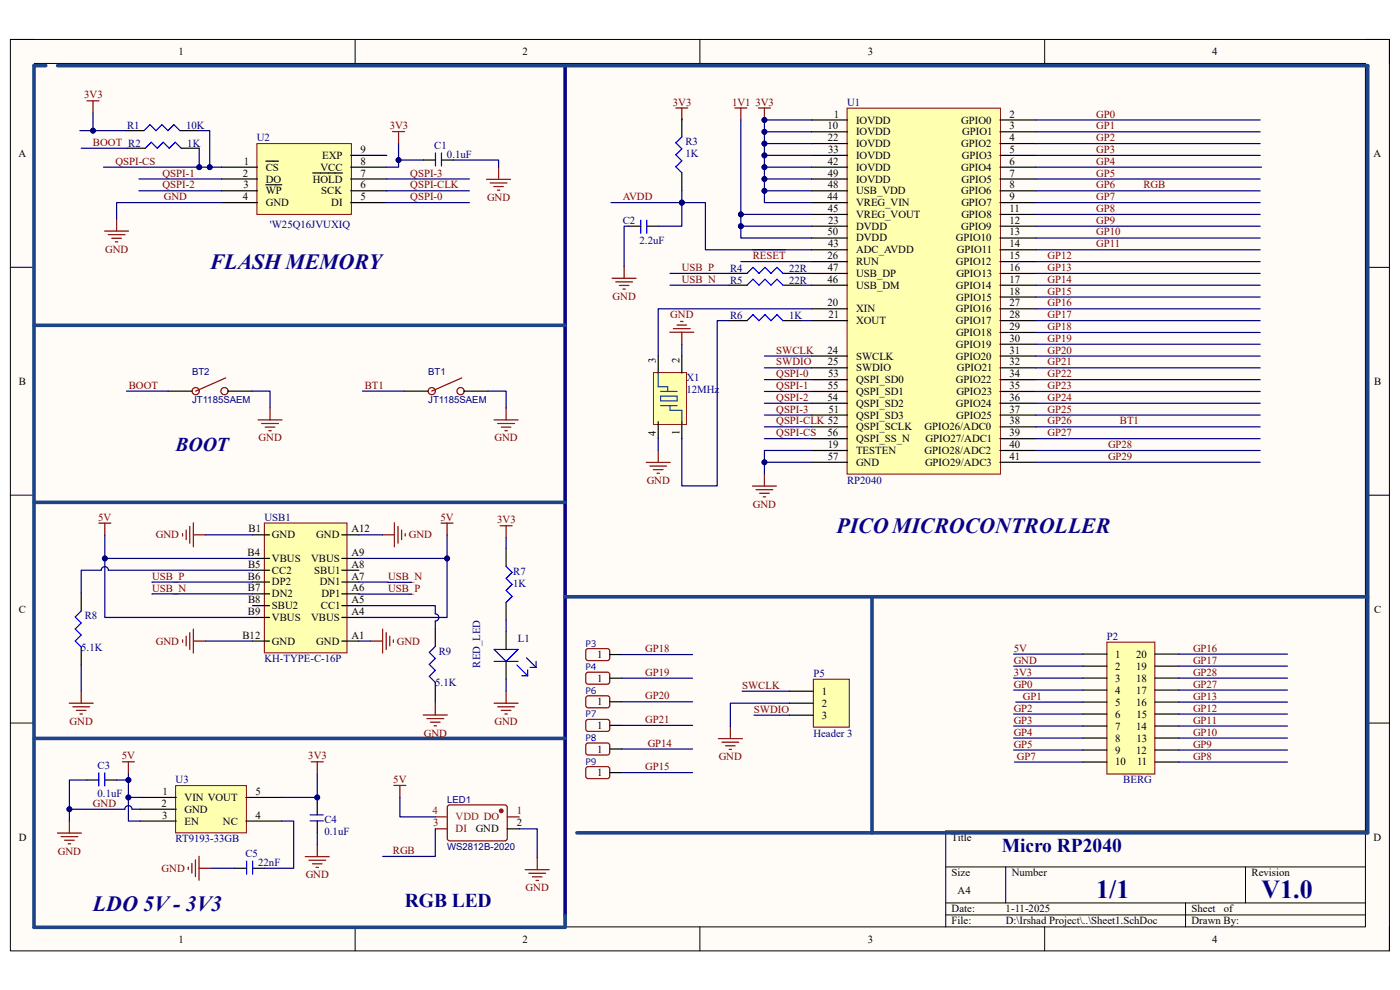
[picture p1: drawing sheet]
<svg xmlns="http://www.w3.org/2000/svg" width="297mm" height="210mm" viewBox="0 0 297 210" stroke-linecap="round" stroke-linejoin="round" font-family="sans-serif">
<path d="M2.2 8.4h292.6v193.3h-292.6z" fill-rule="evenodd" fill="#fffcf8"/>
<path d="M2.2 8.4h292.6v193.3h-292.6z" fill="none" stroke="#000" stroke-width=".21"/>
<path d="M7.3 13.5h282.4v183.1h-282.4z" fill-rule="evenodd" fill="#fffcf8"/>
<g fill="none" stroke="#000" stroke-width=".21">
<path d="M2.2 8.4h5.1M7.3 13.5h282.4v183.1h-282.4zM75.3 8.4v5.1M148.5 8.4v5.1M221.6 8.4v5.1M289.7 8.4h5.1v5.1M2.2 56.7h5.1M289.7 56.7h5.1M2.2 105h5.1M289.7 105.1h5.1M2.2 153.4h5.1M289.7 153.4h5.1"/>
<path d="M289.7 176.3h-89.1v20.3M75.3 196.6v5.1M148.5 196.6v5.1M200.6 183.9h89.1M200.6 191.5h89.1M200.6 194.1h89.1M213.4 183.9v7.6M221.6 196.6v5.1M251.5 191.5v5.1M264.2 183.9v7.6M294.8 196.6v5.1"/>
</g>
<path d="M83.3 27.9h2.5M84.6 27.9v2.6M103.2 38.1h5.1M104 38.8h3.6M104.8 39.6h2M105.8 35.5v2.6M105.5 40.3h.5" fill="none" stroke="#800000" stroke-width=".25"/>
<path d="M30.5 27.7l1.3-1.3 1.3 1.3 1.3-1.3 1.2 1.3 1.3-1.3 1.3 1.3M30.8 31.4l1.3-1.2 1.3 1.2 1.2-1.2 1.3 1.2 1.3-1.2 1.2 1.2M92.4 32.4v2.8M93.7 32.4v2.8" fill="none" stroke="#00f" stroke-width=".25"/>
<path d="M26.7 27.7h3.8M27 31.4h3.8M38.2 27.7h3.8M38.4 31.4h3.9M89.8 34h2.6M93.7 34h2.5" fill="none" stroke="#000" stroke-width=".25"/>
<path d="M119.9 13.9v180.3" fill="none" stroke="#0c0087" stroke-width=".76"/>
<path d="M179.7 22.9h32.6v77.7h-32.6z" fill-rule="evenodd" fill="#ffffb0"/>
<path d="M179.7 22.9h32.6v77.7h-32.6z" fill="none" stroke="#800000" stroke-width=".21"/>
<g fill="none" stroke="#000" stroke-width=".25">
<path d="M172.2 25.5h7.6M172.2 28h7.6M172.2 30.5h7.6M172.2 33h7.6M172.2 35.5h7.6M172.2 38h7.6M212.1 25.5h7.7M212.1 28h7.7M212.1 30.5h7.7M212.1 33h7.7M212.1 35.5h7.7M212.1 38h7.7"/>
<path d="M172.2 40.5h7.6M172.2 43h7.6M172.2 45.5h7.6M172.2 48h7.6M172.2 50.5h7.6M172.2 53h7.6M172.2 55.5h7.6M172.2 58h7.6M212.1 40.5h7.7M212.1 43h7.7M212.1 45.5h7.7M212.1 48h7.7"/>
<path d="M212.1 50.5h7.7M212.1 53h7.7M212.1 55.5h7.7M212.1 58h7.7M154.7 68h3.8M166.1 68h3.8M172.2 60.5h7.6M172.2 65.5h7.6M172.2 68h7.6M172.2 75.5h7.6M172.2 78h7.6M212.1 60.5h7.7"/>
<path d="M212.1 63h7.7M212.1 65.5h7.7M212.1 68h7.7M212.1 75.5h7.7M212.1 78h7.7M212.1 70.5h7.7M212.1 73h7.7M172.2 95.6h7.6M172.2 80.5h7.6M172.2 83h7.6M172.2 85.5h7.6M172.2 88.1h7.6"/>
<path d="M172.2 90.6h7.6M172.2 93.1h7.6M172.2 98.1h7.6M212.1 95.6h7.7M212.1 80.5h7.7M212.1 83h7.7M212.1 85.5h7.7M212.1 88.1h7.7M212.1 90.6h7.7M212.1 93.1h7.7M212.1 98.1h7.7"/>
</g>
<path d="M158.5 68l1.3-1.3 1.2 1.3 1.3-1.3 1.3 1.3 1.2-1.3 1.3 1.3" fill="none" stroke="#00f" stroke-width=".25"/>
<path d="M160.9 22.9h2.5M162.2 22.9v2.5" fill="none" stroke="#800000" stroke-width=".25"/>
<circle cx="162.2" cy="25.5" r=".51" fill="#000080"/>
<circle cx="162.2" cy="25.5" r=".51" fill="none" stroke="#000080" stroke-width=".21"/>
<g fill="none" stroke="#800000" stroke-width=".25">
<path d="M143.4 22.9h2.5M144.6 22.9v2.5M155.9 22.9h2.5M157.2 22.9v2.5M129.9 59h5.1M130.6 59.8h3.6M132.4 56.5v2.5M159.7 53h6.9M131.4 60.6h2M132.2 61.3h.5M159.6 103.1h5.1M160.4 103.9h3.6"/>
<path d="M161.2 104.6h2M161.9 105.4h.5M162.2 100.6v2.5"/>
</g>
<path d="M144.6 29l-1.2 1.3 1.2 1.3-1.2 1.2 1.2 1.3-1.2 1.3 1.2 1.3M135.9 46.7v2.8M137.2 46.7v2.8M158.5 58l1.3-1.3 1.2 1.3 1.3-1.3 1.3 1.3 1.2-1.3 1.3 1.3M158.5 60.5l1.3-1.3 1.2 1.3 1.3-1.3 1.3 1.3 1.2-1.3 1.3 1.3" fill="none" stroke="#00f" stroke-width=".25"/>
<path d="M144.6 25.2v3.8M144.6 36.7v3.8M133.4 48h2.5M137.2 48h2.6M154.7 58h3.8M166.1 58h3.8M154.7 60.5h3.8M166.1 60.5h3.8" fill="none" stroke="#000" stroke-width=".25"/>
<path d="M138.6 79h7v11.1h-7z" fill-rule="evenodd" fill="#ffffb0"/>
<path d="M138.6 79h7v11.1h-7z" fill="none" stroke="#800000" stroke-width=".21"/>
<path d="M139.6 75.5v3.6M144.6 75.5v3.6M139.6 89.5v3.6M144.6 89.5v3.6" fill="none" stroke="#000" stroke-width=".25"/>
<path d="M139.6 79v3h2v1M140.1 84h3.5v1h-3.5zM140.1 83h3.5M140.1 86h3.5M142.1 86v1h2.5v3.1" fill="none" stroke="#1c4587" stroke-width=".25"/>
<path d="M142.1 70.5h5.1M142.9 69.7h3.5M143.6 69h2.1M144.4 68.2h.5M144.6 70.5v2.5M137.1 98.1h5.1M137.9 98.9h3.5M138.6 99.6h2.1M139.6 95.6v2.5M139.4 100.4h.5" fill="none" stroke="#800000" stroke-width=".25"/>
<path d="M54.5 30.5h20v15h-20z" fill-rule="evenodd" fill="#ffffb0"/>
<path d="M54.5 30.5h20v15h-20z" fill="none" stroke="#800000" stroke-width=".21"/>
<path d="M47 35.5h7.6M47 38h7.6M56.4 34.2h2.7M56.4 39.2h3.4M66.3 36.7h6.3M74.4 35.5h7.6M74.4 38h7.6M74.4 33h7.6M47 40.5h7.6M47 43h7.6M74.4 40.5h7.6M74.4 43h7.6" fill="none" stroke="#000" stroke-width=".25"/>
<path d="M37.3 166.7h15v10h-15z" fill-rule="evenodd" fill="#ffffb0"/>
<path d="M37.3 166.7h15v10h-15z" fill="none" stroke="#800000" stroke-width=".21"/>
<g fill="none" stroke="#000" stroke-width=".25">
<path d="M107.4 116.3v3.9M107.4 127.8v3.8M107.4 133.9v3.9M107.4 140.3v3.8M18.4 165.5h2.6M22.2 165.5h2.6M29.7 169.2h7.7M29.7 171.7h7.7M29.7 174.2h7.7M52.2 169.2h7.6M52.2 174.2h7.6M67.3 170.3v2.6"/>
<path d="M67.3 174.1v2.6M49.8 184.2h2.5M53.6 184.2h2.5"/>
</g>
<g fill="none" stroke="#800000" stroke-width=".25">
<path d="M18.5 21.4h2.5M19.7 21.4v2.5M22.2 49h5.1M23 49.8h3.5M23.7 50.5h2.1M24.5 51.3h.5M24.7 46.5v2.5M38.7 113.2v.5M39.5 112.4v2.1M40.3 111.7v3.5M41 113.5h2.6M41 110.9v5.1"/>
<path d="M81.1 113.5h2.6M83.7 110.9v5.1M84.4 111.7v3.5M85.2 112.4v2.1M86 113.2v.5M106.1 111.5h2.5M107.4 111.5v2.6M38.7 135.7v.5M39.5 135v2M40.3 134.2v3.6M41 136h2.6M41 133.5v5"/>
<path d="M78.6 136h2.6M81.2 133.5v5M81.9 134.2v3.6M82.7 135v2M83.5 135.7v.5M104.8 149.2h5.1M105.6 149.9h3.6M106.4 150.7h2M107.1 151.5h.5M107.4 146.6v2.6M12.2 176.7h5.1M12.9 177.5h3.6"/>
<path d="M13.7 178.2h2M14.5 179h.5M14.7 174.2v2.5M26 161.6h2.5M27.2 161.6v2.6M66 161.6h2.6M67.3 161.6v2.6M67.3 179.2v2.5M39.9 183.9v.5M40.7 183.2v2M41.5 182.4v3.6M42.2 181.7v5"/>
<path d="M42.2 184.2h2.6M64.8 181.7h5M65.5 182.5h3.6M66.3 183.3h2M67.1 184h.5"/>
</g>
<g fill="none" stroke="#00f" stroke-width=".25">
<path d="M104.8 137.8h5.1l-2.5 2.5zM107.4 120.2l1.2 1.2-1.2 1.3 1.2 1.3-1.2 1.2 1.2 1.3-1.2 1.3M111.7 139.5l2 2.1M104.8 140.3h5.1M109.7 141.1l2.3 2.3M110.7 143.4h1.3M112 142.1v1.3M112.5 141.6h1.2M113.7 140.3v1.3M21 163.9v2.8M22.2 163.9v2.8M65.8 172.9h2.8"/>
<path d="M65.8 174.1h2.8M52.3 182.7v2.8M53.6 182.7v2.8"/>
</g>
<path d="M7.2 13.9h2.5M7.2 13.9v182.8h112.7v-2.5M12.2 13.9h278v162.8h-167.8M7.2 69h112.7M7.2 106.6h112.7M119.9 126.6h170.3M185 126.6v50.1M7.2 156.6h112.7" fill="none" stroke="#1c4587" stroke-width=".76"/>
<path d="M56.1 111h17.5v27.5h-17.5z" fill-rule="evenodd" fill="#ffffb0"/>
<path d="M56.1 111h17.5v27.5h-17.5z" fill="none" stroke="#800000" stroke-width=".21"/>
<g fill="none" stroke="#000" stroke-width=".25">
<path d="M35.7 83h5.1M48.4 83h5.1M85.7 83h5.1M98.5 83h5.1M53.6 113.5h3.6M53.6 118.5h3.6M72.5 113.5h3.6M72.5 118.5h3.6M17.2 125.8v3.8M17.2 137.2v3.9M53.6 121h3.6M53.6 123.5h3.6"/>
<path d="M53.6 126h3.6M53.6 128.5h3.6M53.6 131h3.6M53.6 136h3.6M72.5 121h3.6M72.5 123.5h3.6M72.5 126h3.6M72.5 128.5h3.6M72.5 131h3.6M72.5 136h3.6M92.3 133.3v3.8M92.3 144.8v3.8"/>
</g>
<g fill="none" stroke="#800000" stroke-width=".25">
<path d="M54.7 89.1h5.1M55.5 89.8h3.6M56.3 90.6h2M57 91.4h.5M57.3 86.5v2.6M104.8 89.1h5.1M105.6 89.8h3.6M106.4 90.6h2M107.1 91.4h.5M107.4 86.5v2.6M21 111h2.5M22.2 111v2.5"/>
<path d="M93.6 111h2.5M94.8 111v2.5M14.7 149.2h5.1M15.4 149.9h3.6M16.2 150.7h2M17 151.5h.5M17.2 146.6v2.6M89.8 151.7h5.1M90.6 152.4h3.5M91.3 153.2h2.1M92.1 154h.5M92.3 149.1v2.6"/>
</g>
<path d="M17.2 129.6l-1.2 1.3 1.2 1.3-1.2 1.2 1.2 1.3-1.2 1.3 1.2 1.2M92.3 137.1l-1.2 1.3 1.2 1.3-1.2 1.2 1.2 1.3-1.2 1.3 1.2 1.3" fill="none" stroke="#00f" stroke-width=".25"/>
<g fill="none" stroke="#800" stroke-width=".25">
<path d="M47.9 80.2l-6.4 2.8M98 80.2l-6.4 2.8M95 171l.4-.2h12l.2 .5-.1 6.8-.4 .3-12-.1-.2-.4z"/>
<circle cx="41.5" cy="83" r=".76"/>
<circle cx="47.6" cy="83" r=".76"/>
<circle cx="91.6" cy="83" r=".76"/>
<circle cx="97.7" cy="83" r=".76"/>
</g>
<circle cx="106.3" cy="172" r=".38" fill="#800"/>
<g fill="none" stroke="#800" stroke-width=".25">
<path d="M124.3 137.8l.5-.2 4.3 .1 .3 .4-.1 1.8-.5 .2h-4.3l-.2-.5zM124.3 152.9l.5-.3 4.3 .1 .3 .4-.1 1.8-.5 .3-4.3-.1-.2-.5zM124.5 142.7h4.6l.3 .4-.1 1.8-.5 .2h-4.3l-.2-.5v-1.5zM124.5 147.7h4.6l.3 .4-.1 1.8-.5 .3-4.3-.1-.2-.5v-1.5zM124.5 157.7h4.6l.3 .4-.1 1.8-.5 .3-4.3-.1-.2-.5v-1.5zM92.4 175.8h2.5M107.6 173.3h2.6M124.3 162.9l.5-.3 4.3 .1 .3 .4-.1 1.8-.5 .3-4.3-.1-.2-.4z"/>
<circle cx="106.3" cy="172" r=".38"/>
</g>
<path d="M129.4 138.9h2.5M129.4 143.9h2.5M129.4 148.9h2.5M129.4 153.9h2.5M129.4 158.9h2.5M107.6 175.8h2.6M129.4 163.9h2.5" fill="none" stroke="#000" stroke-width=".25"/>
<path d="M92.4 173.3h2.5" fill="none" stroke="#f00" stroke-width=".25"/>
<path d="M83.6 166.6h2.5M84.8 166.6v2.6M111.4 184.5h5.1M112.2 185.3h3.5M113 186h2M113.7 186.8h.5M114 181.9v2.6" fill="none" stroke="#800000" stroke-width=".25"/>
<path d="M172.6 144.1h7.6v10.2h-7.6z" fill-rule="evenodd" fill="#ffffb0"/>
<path d="M172.6 144.1h7.6v10.2h-7.6z" fill="none" stroke="#800000" stroke-width=".21"/>
<path d="M167.5 146.6h5.1M167.5 149.2h5.1M167.5 151.7h5.1" fill="none" stroke="#000" stroke-width=".25"/>
<path d="M152.4 156.7h5.1M153.2 157.4h3.5M153.9 158.2h2.1M154.7 159h.5M154.9 154.1v2.6" fill="none" stroke="#800000" stroke-width=".25"/>
<path d="M29.5 38h17.5M42 27.7h2.5v7.8h2.5M82 38h17.6M96.2 34h9.6v1.5M29.5 40.5h17.5M82 40.5h17.6M82 43h17.6" fill="none" stroke="#000080" stroke-width=".25"/>
<circle cx="44.5" cy="35.5" r=".51" fill="#000080"/>
<circle cx="44.5" cy="35.5" r=".51" fill="none" stroke="#000080" stroke-width=".21"/>
<g fill="none" stroke="#000080" stroke-width=".25">
<path d="M17.2 31.4h9.8M219.8 25.5h47.5M219.8 28h47.5M219.8 30.5h47.5M219.8 33h47.5M157.2 48v2.5h15M219.8 40.5h47.5M219.8 43h47.5M219.8 45.5h47.5M219.8 48h47.5M219.8 50.5h47.5M219.8 53h47.5"/>
<path d="M219.8 55.5h47.5M162.2 75.5h10M162.2 78h10M169.9 68h2.3M219.8 60.5h47.5M219.8 63h47.5M219.8 65.5h47.5M219.8 68h47.5M219.8 70.5h47.5M219.8 73h47.5M219.8 75.5h47.5M219.8 78h47.5"/>
<path d="M162.2 83h10M162.2 85.5h10M162.2 88h10M162.2 90.6h10M162.2 80.5h10M162.2 93.1h10M219.8 80.5h47.5M219.8 83h47.5M219.8 85.5h47.5M219.8 88.1h47.5M219.8 90.6h47.5M219.8 93.1h47.5"/>
<path d="M219.8 95.6h47.5M219.8 98.1h47.5"/>
</g>
<circle cx="157.2" cy="48" r=".51" fill="#000080"/>
<circle cx="157.2" cy="48" r=".51" fill="none" stroke="#000080" stroke-width=".21"/>
<path d="M157.2 45.5v2.5h15" fill="none" stroke="#000080" stroke-width=".25"/>
<circle cx="157.2" cy="48" r=".51" fill="#000080"/>
<circle cx="157.2" cy="48" r=".51" fill="none" stroke="#000080" stroke-width=".21"/>
<circle cx="157.2" cy="45.5" r=".51" fill="#000080"/>
<circle cx="157.2" cy="45.5" r=".51" fill="none" stroke="#000080" stroke-width=".21"/>
<path d="M157.2 25.4v20.1h15" fill="none" stroke="#000080" stroke-width=".25"/>
<circle cx="157.2" cy="45.5" r=".51" fill="#000080"/>
<circle cx="157.2" cy="45.5" r=".51" fill="none" stroke="#000080" stroke-width=".21"/>
<path d="M162.2 28h10" fill="none" stroke="#000080" stroke-width=".25"/>
<circle cx="162.2" cy="28" r=".51" fill="#000080"/>
<circle cx="162.2" cy="28" r=".51" fill="none" stroke="#000080" stroke-width=".21"/>
<path d="M162.2 30.5h10" fill="none" stroke="#000080" stroke-width=".25"/>
<circle cx="162.2" cy="30.5" r=".51" fill="#000080"/>
<circle cx="162.2" cy="30.5" r=".51" fill="none" stroke="#000080" stroke-width=".21"/>
<path d="M162.2 33h10" fill="none" stroke="#000080" stroke-width=".25"/>
<circle cx="162.2" cy="33" r=".51" fill="#000080"/>
<circle cx="162.2" cy="33" r=".51" fill="none" stroke="#000080" stroke-width=".21"/>
<path d="M162.2 35.5h10" fill="none" stroke="#000080" stroke-width=".25"/>
<circle cx="162.2" cy="35.5" r=".51" fill="#000080"/>
<circle cx="162.2" cy="35.5" r=".51" fill="none" stroke="#000080" stroke-width=".21"/>
<path d="M162.2 38h10" fill="none" stroke="#000080" stroke-width=".25"/>
<circle cx="162.2" cy="38" r=".51" fill="#000080"/>
<circle cx="162.2" cy="38" r=".51" fill="none" stroke="#000080" stroke-width=".21"/>
<path d="M162.2 40.5h10" fill="none" stroke="#000080" stroke-width=".25"/>
<circle cx="162.2" cy="40.5" r=".51" fill="#000080"/>
<circle cx="162.2" cy="40.5" r=".51" fill="none" stroke="#000080" stroke-width=".21"/>
<path d="M144.6 25.2v.2M139.8 48h4.8v-5h5.1v10h22.5M142.1 58h12.6M157.2 55.5h15M169.9 58h2.3M142.1 60.5h12.6M169.9 60.5h2.3" fill="none" stroke="#000080" stroke-width=".25"/>
<circle cx="144.6" cy="43" r=".51" fill="#000080"/>
<circle cx="144.6" cy="43" r=".51" fill="none" stroke="#000080" stroke-width=".21"/>
<path d="M144.6 40.5v2.5" fill="none" stroke="#000080" stroke-width=".25"/>
<circle cx="144.6" cy="43" r=".51" fill="#000080"/>
<circle cx="144.6" cy="43" r=".51" fill="none" stroke="#000080" stroke-width=".21"/>
<path d="M129.6 43h15" fill="none" stroke="#000080" stroke-width=".25"/>
<circle cx="144.6" cy="43" r=".51" fill="#000080"/>
<circle cx="144.6" cy="43" r=".51" fill="none" stroke="#000080" stroke-width=".21"/>
<path d="M172.2 25.4h-10v17.6h10M133.4 48h-1v8.5M219.8 58h47.5" fill="none" stroke="#000080" stroke-width=".25"/>
<circle cx="162.2" cy="25.5" r=".51" fill="#000080"/>
<circle cx="162.2" cy="25.5" r=".51" fill="none" stroke="#000080" stroke-width=".21"/>
<circle cx="162.2" cy="28" r=".51" fill="#000080"/>
<circle cx="162.2" cy="28" r=".51" fill="none" stroke="#000080" stroke-width=".21"/>
<circle cx="162.2" cy="30.5" r=".51" fill="#000080"/>
<circle cx="162.2" cy="30.5" r=".51" fill="none" stroke="#000080" stroke-width=".21"/>
<circle cx="162.2" cy="33" r=".51" fill="#000080"/>
<circle cx="162.2" cy="33" r=".51" fill="none" stroke="#000080" stroke-width=".21"/>
<circle cx="162.2" cy="35.5" r=".51" fill="#000080"/>
<circle cx="162.2" cy="35.5" r=".51" fill="none" stroke="#000080" stroke-width=".21"/>
<circle cx="162.2" cy="38" r=".51" fill="#000080"/>
<circle cx="162.2" cy="38" r=".51" fill="none" stroke="#000080" stroke-width=".21"/>
<circle cx="162.2" cy="40.5" r=".51" fill="#000080"/>
<circle cx="162.2" cy="40.5" r=".51" fill="none" stroke="#000080" stroke-width=".21"/>
<path d="M219.8 38h47.5M172.2 95.6h-10v2.5h10" fill="none" stroke="#000080" stroke-width=".25"/>
<circle cx="162.2" cy="98.1" r=".51" fill="#000080"/>
<circle cx="162.2" cy="98.1" r=".51" fill="none" stroke="#000080" stroke-width=".21"/>
<path d="M162.2 98.1v2.5" fill="none" stroke="#000080" stroke-width=".25"/>
<circle cx="162.2" cy="98.1" r=".51" fill="#000080"/>
<circle cx="162.2" cy="98.1" r=".51" fill="none" stroke="#000080" stroke-width=".21"/>
<path d="M84.6 30.5v5h-2.6M144.6 73v2.5M139.6 93.1v2.5" fill="none" stroke="#000080" stroke-width=".25"/>
<circle cx="84.6" cy="34" r=".51" fill="#000080"/>
<circle cx="84.6" cy="34" r=".51" fill="none" stroke="#000080" stroke-width=".21"/>
<path d="M154.7 68h-2.5v35.1h-7.6v-10M172.2 65.5h-32.6v10M18.4 165.5h-3.7v6.2" fill="none" stroke="#000080" stroke-width=".25"/>
<circle cx="14.7" cy="171.7" r=".51" fill="#000080"/>
<circle cx="14.7" cy="171.7" r=".51" fill="none" stroke="#000080" stroke-width=".21"/>
<path d="M27.2 165.5v3.7h2.5" fill="none" stroke="#000080" stroke-width=".25"/>
<circle cx="27.2" cy="169.2" r=".51" fill="#000080"/>
<circle cx="27.2" cy="169.2" r=".51" fill="none" stroke="#000080" stroke-width=".21"/>
<circle cx="27.2" cy="165.5" r=".51" fill="#000080"/>
<circle cx="27.2" cy="165.5" r=".51" fill="none" stroke="#000080" stroke-width=".21"/>
<path d="M27.2 164.2v1.3h-2.4" fill="none" stroke="#000080" stroke-width=".25"/>
<circle cx="27.2" cy="165.5" r=".51" fill="#000080"/>
<circle cx="27.2" cy="165.5" r=".51" fill="none" stroke="#000080" stroke-width=".21"/>
<path d="M59.8 169.2h7.5v1.1" fill="none" stroke="#000080" stroke-width=".25"/>
<circle cx="67.3" cy="169.2" r=".51" fill="#000080"/>
<circle cx="67.3" cy="169.2" r=".51" fill="none" stroke="#000080" stroke-width=".21"/>
<path d="M67.3 164.2v5" fill="none" stroke="#000080" stroke-width=".25"/>
<circle cx="67.3" cy="169.2" r=".51" fill="#000080"/>
<circle cx="67.3" cy="169.2" r=".51" fill="none" stroke="#000080" stroke-width=".21"/>
<path d="M84.6 34h5.2M219.8 35.5h47.8M59.8 174.2h2.5v10h-6.2M67.3 176.7v2.5M44.8 184.2h5" fill="none" stroke="#000080" stroke-width=".25"/>
<circle cx="84.6" cy="34" r=".51" fill="#000080"/>
<circle cx="84.6" cy="34" r=".51" fill="none" stroke="#000080" stroke-width=".21"/>
<path d="M27.2 169.2v5h2.5" fill="none" stroke="#000080" stroke-width=".25"/>
<circle cx="27.2" cy="169.2" r=".51" fill="#000080"/>
<circle cx="27.2" cy="169.2" r=".51" fill="none" stroke="#000080" stroke-width=".21"/>
<path d="M22.2 113.5v5h31.4M43.6 113.5h10M76.1 113.5h5M107.4 114.1v2.2M43.6 136h10M53.6 123.5h-21.3M53.6 126h-21.3M76.1 126h11.2M76.1 123.5h11.2M76.1 136h2.5M107.4 131.6v2.3M107.4 144.1v2.5" fill="none" stroke="#000080" stroke-width=".25"/>
<circle cx="22.2" cy="118.5" r=".51" fill="#000080"/>
<circle cx="22.2" cy="118.5" r=".51" fill="none" stroke="#000080" stroke-width=".21"/>
<path d="M22.2 118.5v12.5h31.4" fill="none" stroke="#000080" stroke-width=".25"/>
<circle cx="22.2" cy="118.5" r=".51" fill="#000080"/>
<circle cx="22.2" cy="118.5" r=".51" fill="none" stroke="#000080" stroke-width=".21"/>
<path d="M94.8 113.5v5h-18.7" fill="none" stroke="#000080" stroke-width=".25"/>
<circle cx="94.8" cy="118.5" r=".51" fill="#000080"/>
<circle cx="94.8" cy="118.5" r=".51" fill="none" stroke="#000080" stroke-width=".21"/>
<path d="M94.8 118.5v12.5h-18.7" fill="none" stroke="#000080" stroke-width=".25"/>
<circle cx="94.8" cy="118.5" r=".51" fill="#000080"/>
<circle cx="94.8" cy="118.5" r=".51" fill="none" stroke="#000080" stroke-width=".21"/>
<path d="M26.8 83h8.9M53.5 83h3.8v3.5M76.9 83h8.8M103.6 83h3.8v3.5M53.6 121h-30.6a.76 .76 0 0 0-.8-.8 .76 .76 0 0 0-.7 .8h-4.3v4.8M76.1 128.5h16.2v1.7a.76 .76 0 0 1 .8 .8 .76 .76 0 0 1-.8 .7v1.6M17.2 141.1v5.5M92.3 148.6v.5M29.7 171.7h-1.7a.76 .76 0 0 0-.8-.8 .76 .76 0 0 0-.7 .8h-11.8v2.5" fill="none" stroke="#000080" stroke-width=".25"/>
<circle cx="14.7" cy="171.7" r=".51" fill="#000080"/>
<circle cx="14.7" cy="171.7" r=".51" fill="none" stroke="#000080" stroke-width=".21"/>
<g fill="none" stroke="#000080" stroke-width=".25">
<path d="M16.9 27.7h9.8M131.9 138.9h15M131.9 143.9h15M131.9 148.9h15M131.9 153.9h15M131.9 158.9h15M157.4 146.6h10.1M160 151.7h7.5M167.5 149.2h-12.6v4.9M84.8 169.2v4.1h7.6M92.4 175.8v5.9h-11.2M110.2 175.8h3.8v6.1"/>
<path d="M131.9 163.9h15"/>
</g>
<circle cx="19.7" cy="27.7" r=".51" fill="#000080"/>
<circle cx="19.7" cy="27.7" r=".51" fill="none" stroke="#000080" stroke-width=".21"/>
<path d="M19.7 23.9v3.8" fill="none" stroke="#000080" stroke-width=".25"/>
<circle cx="19.7" cy="27.7" r=".51" fill="#000080"/>
<circle cx="19.7" cy="27.7" r=".51" fill="none" stroke="#000080" stroke-width=".21"/>
<path d="M22 35.5h22.5" fill="none" stroke="#000080" stroke-width=".25"/>
<circle cx="42.3" cy="35.5" r=".51" fill="#000080"/>
<circle cx="42.3" cy="35.5" r=".51" fill="none" stroke="#000080" stroke-width=".21"/>
<circle cx="44.5" cy="35.5" r=".51" fill="#000080"/>
<circle cx="44.5" cy="35.5" r=".51" fill="none" stroke="#000080" stroke-width=".21"/>
<path d="M42.3 31.4v4.1" fill="none" stroke="#000080" stroke-width=".25"/>
<circle cx="42.3" cy="35.5" r=".51" fill="#000080"/>
<circle cx="42.3" cy="35.5" r=".51" fill="none" stroke="#000080" stroke-width=".21"/>
<path d="M47 43h-22.3v3.5" fill="none" stroke="#000080" stroke-width=".25"/>
<path d="M234.8 136.2h10.2v28h-10.2z" fill-rule="evenodd" fill="#ffffb0"/>
<path d="M234.8 136.2h10.2v28h-10.2z" fill="none" stroke="#800000" stroke-width=".21"/>
<g fill="none" stroke="#000" stroke-width=".25">
<path d="M229.7 138.8h5.1M245 138.8h5.1M229.7 141.3h5.1M229.7 143.8h5.1M229.7 146.4h5.1M229.7 148.9h5.1M229.7 151.5h5.1M229.7 154h5.1M229.7 156.6h5.1M229.7 159.1h5.1M245 141.3h5.1M245 143.8h5.1"/>
<path d="M245 146.4h5.1M245 148.9h5.1M245 151.5h5.1M245 154h5.1M245 156.6h5.1M245 159.1h5.1M229.7 161.7h5.1M245 161.7h5.1"/>
</g>
<g fill="none" stroke="#000080" stroke-width=".25">
<path d="M215 138.8h14.7M250.1 138.8h23M215 141.3h14.7M215 143.8h14.7M215 146.4h14.7M215 151.5h14.7M215 154h14.7M215 156.6h14.7M215 159.1h14.7M215.5 148.9h14.2M250.1 141.3h23M250.1 143.8h23"/>
<path d="M250.1 146.4h23M250.1 151.5h23M250.1 154h23M250.1 156.6h23M250.1 159.1h23M250.1 148.9h23M215.2 161.7h14.5M250.1 161.7h23"/>
</g>
<g font-size="5.5" fill="#000080">
<text x="232.6" y="190.5">1/1</text>
<text x="267.6" y="190.5">V1.0</text>
</g>
<g font-size="4.6" fill="#0c0087">
<text x="44.5" y="57">FLASH MEMORY</text>
<text x="177.5" y="113.1">PICO MICROCONTROLLER</text>
<text x="19.7" y="193.2">LDO 5V - 3V3</text>
</g>
<text font-size="4.1" fill="#0c0087" x="37.3" y="95.6">BOOT</text>
<g font-size="4.1" fill="#000080">
<text x="212.5" y="180.8">Micro RP2040</text>
<text x="85.9" y="192.4">RGB LED</text>
</g>
<g font-size="2.3">
<text x="37.9" y="11.7">1</text>
<text x="110.9" y="11.7">2</text>
<text x="184.1" y="11.7">3</text>
<text x="257.1" y="11.7">4</text>
<text x="175.6" y="27.4">10</text>
<text x="175.6" y="29.9">22</text>
<text x="176.9" y="24.9">1</text>
<text x="181.6" y="26.2">IOVDD</text>
<text x="181.6" y="28.7">IOVDD</text>
<text x="203.9" y="26.2">GPIO0</text>
<text x="204.1" y="28.7">GPIO1</text>
<text x="214.2" y="24.9">2</text>
<text x="214.2" y="27.4">3</text>
<text x="214.2" y="29.9">4</text>
<text x="3.9" y="33.3">A</text>
<text x="51.7" y="35">1</text>
<text x="68.4" y="33.7">EXP</text>
<text x="76.5" y="35">8</text>
<text x="76.5" y="32.4">9</text>
<text x="175.6" y="35">42</text>
<text x="175.7" y="32.4">33</text>
<text x="181.6" y="31.2">IOVDD</text>
<text x="181.6" y="33.7">IOVDD</text>
<text x="203.9" y="31.2">GPIO2</text>
<text x="204" y="33.7">GPIO3</text>
<text x="214.2" y="32.4">5</text>
<text x="214.2" y="35">6</text>
<text x="291.4" y="33.3">A</text>
<text x="51.5" y="37.5">2</text>
<text x="51.6" y="40">3</text>
<text x="56.4" y="36.2">CS</text>
<text x="56.4" y="38.7">DO</text>
<text x="56.4" y="41.2">WP</text>
<text x="66.3" y="38.7">HOLD</text>
<text x="68" y="36.2">VCC</text>
<text x="68.2" y="41.2">SCK</text>
<text x="76.5" y="40">6</text>
<text x="76.5" y="37.5">7</text>
<text x="175.6" y="40">48</text>
<text x="175.6" y="37.5">49</text>
<text x="181.6" y="36.2">IOVDD</text>
<text x="181.6" y="41.2">USB_VDD</text>
<text x="181.6" y="38.7">IOVDD</text>
<text x="203.9" y="36.2">GPIO4</text>
<text x="203.9" y="41.2">GPIO6</text>
<text x="204" y="38.7">GPIO5</text>
<text x="214.2" y="37.5">7</text>
<text x="214.2" y="40">8</text>
<text x="51.5" y="42.5">4</text>
<text x="56.4" y="43.7">GND</text>
<text x="70.3" y="43.7">DI</text>
<text x="76.5" y="42.5">5</text>
<text x="175.6" y="42.5">44</text>
<text x="175.6" y="45">45</text>
<text x="175.7" y="47.5">23</text>
<text x="181.6" y="43.7">VREG_VIN</text>
<text x="181.6" y="46.2">VREG_VOUT</text>
<text x="204" y="43.7">GPIO7</text>
<text x="204" y="46.2">GPIO8</text>
<text x="214.2" y="42.5">9</text>
<text x="214.2" y="45">11</text>
<text x="214.2" y="47.5">12</text>
<text x="175.6" y="50">50</text>
<text x="175.7" y="52.5">43</text>
<text x="181.6" y="48.7">DVDD</text>
<text x="181.6" y="53.8">ADC_AVDD</text>
<text x="181.6" y="51.2">DVDD</text>
<text x="202.8" y="51.2">GPIO10</text>
<text x="203" y="53.8">GPIO11</text>
<text x="203.9" y="48.7">GPIO9</text>
<text x="214.2" y="50">13</text>
<text x="214.2" y="52.5">14</text>
<text x="175.6" y="55">26</text>
<text x="175.6" y="60">46</text>
<text x="175.6" y="57.5">47</text>
<text x="181.6" y="56.3">RUN</text>
<text x="181.6" y="58.8">USB_DP</text>
<text x="202.8" y="56.3">GPIO12</text>
<text x="202.9" y="58.8">GPIO13</text>
<text x="214.2" y="55">15</text>
<text x="214.2" y="57.5">16</text>
<text x="214.2" y="60">17</text>
<text x="175.6" y="65">20</text>
<text x="181.6" y="61.3">USB_DM</text>
<text x="202.8" y="61.3">GPIO14</text>
<text x="202.9" y="63.8">GPIO15</text>
<text x="214.2" y="62.5">18</text>
<text x="214.2" y="65">27</text>
<text x="175.8" y="67.5">21</text>
<text x="181.6" y="66.3">XIN</text>
<text x="181.6" y="68.7">XOUT</text>
<text x="202.8" y="66.3">GPIO16</text>
<text x="202.8" y="68.7">GPIO17</text>
<text x="202.8" y="71.3">GPIO18</text>
<text x="214.2" y="67.5">28</text>
<text x="214.2" y="70">29</text>
<text x="139.1" y="77.1" transform="rotate(-90 139.1 77.1)">3</text>
<text x="144.1" y="77.1" transform="rotate(-90 144.1 77.1)">2</text>
<text x="175.6" y="75">24</text>
<text x="175.6" y="77.5">25</text>
<text x="181.6" y="76.3">SWCLK</text>
<text x="202.8" y="73.8">GPIO19</text>
<text x="202.8" y="76.3">GPIO20</text>
<text x="214.2" y="72.5">30</text>
<text x="214.2" y="75">31</text>
<text x="214.2" y="77.5">32</text>
<text x="4" y="81.6">B</text>
<text x="175.6" y="82.5">55</text>
<text x="175.7" y="80">53</text>
<text x="181.6" y="78.8">SWDIO</text>
<text x="181.6" y="81.3">QSPI_SD0</text>
<text x="181.6" y="83.8">QSPI_SD1</text>
<text x="202.8" y="81.3">GPIO22</text>
<text x="202.9" y="83.8">GPIO23</text>
<text x="203" y="78.8">GPIO21</text>
<text x="214.2" y="80">34</text>
<text x="214.2" y="82.5">35</text>
<text x="291.5" y="81.6">B</text>
<text x="175.6" y="85">54</text>
<text x="175.8" y="87.5">51</text>
<text x="181.6" y="88.8">QSPI_SD3</text>
<text x="181.6" y="86.3">QSPI_SD2</text>
<text x="202.8" y="86.3">GPIO24</text>
<text x="202.9" y="88.8">GPIO25</text>
<text x="214.2" y="85">36</text>
<text x="214.2" y="87.5">37</text>
<text x="139.1" y="92.5" transform="rotate(-90 139.1 92.5)">4</text>
<text x="144.1" y="92.4" transform="rotate(-90 144.1 92.4)">1</text>
<text x="175.6" y="92.5">56</text>
<text x="175.6" y="95">19</text>
<text x="181.6" y="91.3">QSPI_SCLK</text>
<text x="181.6" y="93.8">QSPI_SS_N</text>
<text x="196.1" y="91.3">GPIO26/ADC0</text>
<text x="196.3" y="93.8">GPIO27/ADC1</text>
<text x="214.2" y="90">38</text>
<text x="214.2" y="92.5">39</text>
<text x="214.2" y="95">40</text>
<text x="175.6" y="97.5">57</text>
<text x="181.6" y="96.3">TESTEN</text>
<text x="181.6" y="98.8">GND</text>
<text x="196.1" y="96.3">GPIO28/ADC2</text>
<text x="196.3" y="98.8">GPIO29/ADC3</text>
<text x="214.2" y="97.5">41</text>
<text x="52.7" y="112.9">B1</text>
<text x="74.5" y="112.9">A12</text>
<text x="52.5" y="117.9">B4</text>
<text x="57.7" y="114.2">GND</text>
<text x="57.7" y="119.2">VBUS</text>
<text x="66" y="119.2">VBUS</text>
<text x="67.1" y="114.2">GND</text>
<text x="74.5" y="117.9">A9</text>
<text x="52.6" y="122.9">B6</text>
<text x="52.6" y="125.5">B7</text>
<text x="52.6" y="120.4">B5</text>
<text x="57.7" y="121.7">CC2</text>
<text x="57.7" y="124.2">DP2</text>
<text x="66.7" y="121.7">SBU1</text>
<text x="67.8" y="124.2">DN1</text>
<text x="74.5" y="125.5">A6</text>
<text x="74.5" y="122.9">A7</text>
<text x="74.5" y="120.4">A8</text>
<text x="4" y="130">C</text>
<text x="52.6" y="130.5">B9</text>
<text x="52.6" y="128">B8</text>
<text x="57.7" y="126.7">DN2</text>
<text x="57.7" y="129.2">SBU2</text>
<text x="57.7" y="131.7">VBUS</text>
<text x="66" y="131.7">VBUS</text>
<text x="68.1" y="129.2">CC1</text>
<text x="68.2" y="126.7">DP1</text>
<text x="74.5" y="130.5">A4</text>
<text x="74.5" y="128">A5</text>
<text x="291.5" y="130">C</text>
<text x="51.4" y="135.5">B12</text>
<text x="57.7" y="136.7">GND</text>
<text x="67.1" y="136.7">GND</text>
<text x="74.5" y="135.5">A1</text>
<text x="126.7" y="139.6">1</text>
<text x="236.6" y="139.5">1</text>
<text x="236.6" y="142.1">2</text>
<text x="241" y="139.5">20</text>
<text x="241" y="142.1">19</text>
<text x="126.7" y="144.6">1</text>
<text x="126.7" y="149.6">1</text>
<text x="174.3" y="147.4">1</text>
<text x="174.3" y="149.9">2</text>
<text x="236.6" y="144.6">3</text>
<text x="236.6" y="147.2">4</text>
<text x="236.6" y="149.7">5</text>
<text x="241" y="149.7">16</text>
<text x="241" y="144.6">18</text>
<text x="241" y="147.2">17</text>
<text x="126.7" y="154.6">1</text>
<text x="174.3" y="152.5">3</text>
<text x="236.6" y="152.2">6</text>
<text x="236.6" y="154.8">7</text>
<text x="241" y="154.8">14</text>
<text x="241.1" y="152.2">15</text>
<text x="126.7" y="159.6">1</text>
<text x="236.6" y="157.3">8</text>
<text x="236.6" y="159.9">9</text>
<text x="241" y="159.9">12</text>
<text x="241.1" y="157.3">13</text>
<text x="126.7" y="164.6">1</text>
<text x="236.6" y="162.4">10</text>
<text x="241.2" y="162.4">11</text>
<text x="34.3" y="171.2">2</text>
<text x="34.4" y="173.7">3</text>
<text x="34.5" y="168.7">1</text>
<text x="39.2" y="169.9">VIN VOUT</text>
<text x="39.2" y="172.4">GND</text>
<text x="54.2" y="168.7">5</text>
<text x="54.2" y="173.7">4</text>
<text x="4" y="178.3">D</text>
<text x="39.2" y="174.9">EN</text>
<text x="47.3" y="174.9">NC</text>
<text x="100.9" y="176.6">GND</text>
<text x="109.6" y="175.3">2</text>
<text x="201.9" y="178.3">Title</text>
<text x="291.4" y="178.3">D</text>
<text x="201.9" y="185.9">Size</text>
<text x="214.6" y="185.9">Number</text>
<text x="265.5" y="185.9">Revision</text>
<text x="203.2" y="189.7">A4</text>
<text x="201.9" y="193.5">Date:</text>
<text x="201.9" y="196.1">File:</text>
<text x="213.3" y="193.5">1-11-2025</text>
<text x="213.4" y="196.1">D:\Irshad Project\..\Sheet1.SchDoc</text>
<text x="252.8" y="193.5">Sheet</text>
<text x="252.8" y="196.1">Drawn By:</text>
<text x="259.6" y="193.5">of</text>
<text x="37.9" y="199.9">1</text>
<text x="110.9" y="199.9">2</text>
<text x="184.1" y="199.9">3</text>
<text x="257.1" y="199.9">4</text>
</g>
<g font-size="2.3" fill="#800000">
<text x="17.9" y="20.9">3V3</text>
<text x="142.7" y="22.4">3V3</text>
<text x="155.3" y="22.4">1V1</text>
<text x="160.3" y="22.4">3V3</text>
<text x="82.7" y="27.4">3V3</text>
<text x="232.6" y="24.9">GP0</text>
<text x="232.6" y="27.4">GP1</text>
<text x="232.6" y="29.9">GP2</text>
<text x="19.7" y="30.9">BOOT R2</text>
<text x="24.5" y="35">QSPI-CS</text>
<text x="232.6" y="32.4">GP3</text>
<text x="232.6" y="35">GP4</text>
<text x="34.5" y="37.5">QSPI-1</text>
<text x="34.5" y="40">QSPI-2</text>
<text x="87" y="40">QSPI-CLK</text>
<text x="87" y="37.5">QSPI-3</text>
<text x="232.6" y="37.5">GP5</text>
<text x="232.6" y="40">GP6</text>
<text x="242.6" y="40">RGB</text>
<text x="34.8" y="42.5">GND</text>
<text x="87" y="42.5">QSPI-0</text>
<text x="103.3" y="42.6">GND</text>
<text x="132.1" y="42.5">AVDD</text>
<text x="232.6" y="42.5">GP7</text>
<text x="232.6" y="45">GP8</text>
<text x="232.6" y="47.5">GP9</text>
<text x="22.3" y="53.6">GND</text>
<text x="232.6" y="50">GP10</text>
<text x="232.6" y="52.5">GP11</text>
<text x="144.7" y="60">USB_N</text>
<text x="144.7" y="57.5">USB_P</text>
<text x="159.7" y="55">RESET</text>
<text x="222.2" y="60">GP14</text>
<text x="222.2" y="57.5">GP13</text>
<text x="222.3" y="55">GP12</text>
<text x="130" y="63.6">GND</text>
<text x="222.2" y="62.5">GP15</text>
<text x="222.2" y="65">GP16</text>
<text x="142.2" y="67.4">GND</text>
<text x="222.2" y="67.5">GP17</text>
<text x="222.2" y="70">GP18</text>
<text x="164.7" y="75">SWCLK</text>
<text x="164.7" y="77.5">SWDIO</text>
<text x="222.2" y="72.5">GP19</text>
<text x="222.2" y="75">GP20</text>
<text x="222.2" y="77.5">GP21</text>
<text x="27.3" y="82.5">BOOT</text>
<text x="77.4" y="82.5">BT1</text>
<text x="164.7" y="80">QSPI-0</text>
<text x="164.7" y="82.5">QSPI-1</text>
<text x="222.2" y="80">GP22</text>
<text x="222.2" y="82.5">GP23</text>
<text x="164.7" y="85">QSPI-2</text>
<text x="164.7" y="87.5">QSPI-3</text>
<text x="222.2" y="85">GP24</text>
<text x="222.2" y="87.5">GP25</text>
<text x="54.9" y="93.6">GND</text>
<text x="104.9" y="93.6">GND</text>
<text x="164.7" y="92.5">QSPI-CS</text>
<text x="164.7" y="90">QSPI-CLK 52</text>
<text x="222.2" y="90">GP26</text>
<text x="222.2" y="92.5">GP27</text>
<text x="235.1" y="95">GP28</text>
<text x="237.6" y="90">BT1</text>
<text x="235.1" y="97.5">GP29</text>
<text x="137.2" y="102.7">GND</text>
<text x="159.7" y="107.7">GND</text>
<text x="20.8" y="110.4">5V</text>
<text x="93.5" y="110.4">5V</text>
<text x="105.5" y="111">3V3</text>
<text x="33.1" y="114.2">GND</text>
<text x="86.7" y="114.2">GND</text>
<text x="32.3" y="122.9">USB_P</text>
<text x="32.3" y="125.5">USB_N</text>
<text x="82.3" y="122.9">USB_N</text>
<text x="82.3" y="125.5">USB_P</text>
<text x="33.1" y="136.7">GND</text>
<text x="84.2" y="136.7">GND</text>
<text x="136.9" y="138.3">GP18</text>
<text x="136.9" y="143.3">GP19</text>
<text x="215.1" y="138.2">5V</text>
<text x="215.1" y="140.8">GND</text>
<text x="215.1" y="143.3">3V3</text>
<text x="253.1" y="138.2">GP16</text>
<text x="253.1" y="140.8">GP17</text>
<text x="253.1" y="143.3">GP28</text>
<text x="136.9" y="148.3">GP20</text>
<text x="157.4" y="146.1">SWCLK</text>
<text x="215.1" y="145.9">GP0</text>
<text x="217" y="148.4">GP1</text>
<text x="253.1" y="145.9">GP27</text>
<text x="253.1" y="148.4">GP13</text>
<text x="14.8" y="153.8">GND</text>
<text x="104.9" y="153.8">GND</text>
<text x="136.9" y="153.4">GP21</text>
<text x="159.9" y="151.2">SWDIO</text>
<text x="215.1" y="151">GP2</text>
<text x="215.1" y="153.5">GP3</text>
<text x="253.1" y="151">GP12</text>
<text x="253.1" y="153.5">GP11</text>
<text x="25.9" y="161.1">5V</text>
<text x="65.4" y="161.1">3V3</text>
<text x="89.9" y="156.3">GND</text>
<text x="137.4" y="158.4">GP14</text>
<text x="152.5" y="161.2">GND</text>
<text x="215.1" y="156">GP4</text>
<text x="215.1" y="158.6">GP5</text>
<text x="215.7" y="161.1">GP7</text>
<text x="253.1" y="156">GP10</text>
<text x="253.1" y="158.6">GP9</text>
<text x="253.1" y="161.1">GP8</text>
<text x="83.4" y="166.1">5V</text>
<text x="136.9" y="163.4">GP15</text>
<text x="19.7" y="171.2">GND</text>
<text x="12.3" y="181.3">GND</text>
<text x="34.3" y="185">GND</text>
<text x="83.4" y="181.2">RGB</text>
<text x="64.9" y="186.3">GND</text>
<text x="111.5" y="189.1">GND</text>
</g>
<g font-size="2.3" fill="#000080">
<text x="179.7" y="22.4">U1</text>
<text x="27" y="27.4">R1</text>
<text x="39.5" y="27.4">10K</text>
<text x="54.5" y="29.9">U2</text>
<text x="39.7" y="31.2">1K</text>
<text x="92.1" y="31.7">C1</text>
<text x="94.8" y="33.4">0.1uF</text>
<text x="145.4" y="30.8">R3</text>
<text x="145.4" y="33.4">1K</text>
<text x="132.1" y="47.5">C2</text>
<text x="57.3" y="48.5">'W25Q16JVUXIQ</text>
<text x="135.7" y="51.8">2.2uF</text>
<text x="154.9" y="57.7">R4</text>
<text x="167.4" y="57.7">22R</text>
<text x="154.9" y="60.2">R5</text>
<text x="167.4" y="60.2">22R</text>
<text x="154.9" y="67.7">R6</text>
<text x="167.4" y="67.7">1K</text>
<text x="145.6" y="80.8">X1</text>
<text x="145.6" y="83.4">12MHz</text>
<text x="179.7" y="102.6">RP2040</text>
<text x="56.1" y="110.4">USB1</text>
<text x="108.9" y="121.9">R7</text>
<text x="108.9" y="124.5">1K</text>
<text x="18" y="131.4">R8</text>
<text x="109.9" y="136.1">L1</text>
<text x="234.8" y="135.7">P2</text>
<text x="17.2" y="138">5.1K</text>
<text x="56.1" y="140.5">KH-TYPE-C-16P</text>
<text x="93.1" y="138.9">R9</text>
<text x="101.9" y="141.6" transform="rotate(-90 101.9 141.6)">RED_LED</text>
<text x="172.6" y="143.6">P5</text>
<text x="92.3" y="145.5">5.1K</text>
<text x="172.6" y="156.3">Header 3</text>
<text x="20.7" y="163.2">C3</text>
<text x="37.3" y="166.2">U3</text>
<text x="238.3" y="166.2">BERG</text>
<text x="20.7" y="169">0.1uF</text>
<text x="37.3" y="178.7">RT9193-33GB</text>
<text x="68.8" y="174.6">C4</text>
<text x="68.8" y="177.2">0.1uF</text>
<text x="52.1" y="181.9">C5</text>
<text x="54.8" y="183.7">22nF</text>
</g>
<g font-size="2.3" fill="#f00">
<text x="91.8" y="172.8">4</text>
<text x="96.6" y="174">VDD DO</text>
</g>
<g font-size="2.3" fill="#800">
<text x="109.6" y="172.8">1</text>
<text x="91.9" y="175.3">3</text>
<text x="96.6" y="176.6">DI</text>
</g>
<g font-size="2" fill="#000080">
<text x="40.8" y="79.5">BT2</text>
<text x="90.8" y="79.5">BT1</text>
<text x="40.8" y="85.6">JT1185SAEM</text>
<text x="90.8" y="85.6">JT1185SAEM</text>
<text x="94.9" y="170.3">LED1</text>
<text x="94.9" y="180.2">WS2812B-2020</text>
</g>
<g font-size="1.9" fill="#00f">
<text x="124.2" y="137.2">P3</text>
<text x="124.2" y="142.2">P4</text>
<text x="124.2" y="147.2">P6</text>
<text x="124.2" y="152.2">P7</text>
<text x="124.2" y="157.2">P8</text>
<text x="124.2" y="162.2">P9</text>
</g>
</svg>
